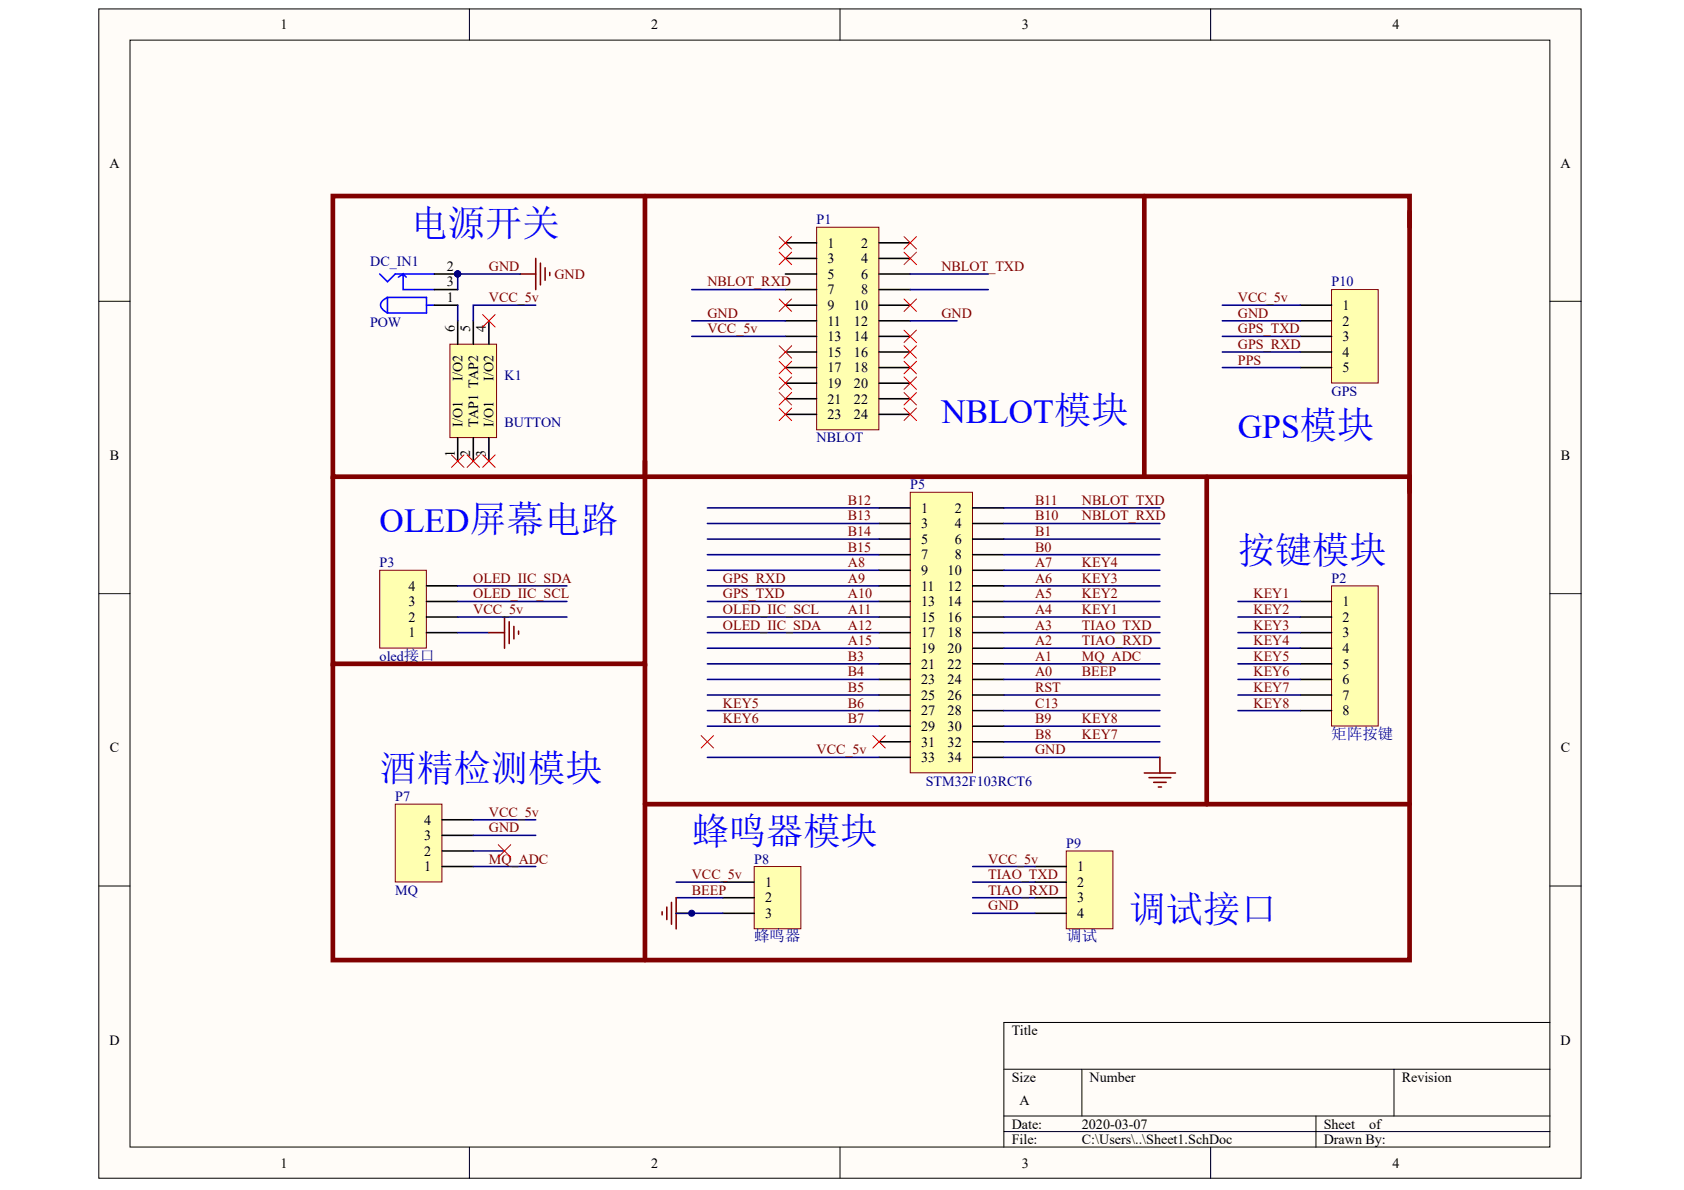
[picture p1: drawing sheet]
<svg xmlns="http://www.w3.org/2000/svg" width="297mm" height="210mm" viewBox="0 0 297 210" stroke-linecap="round" stroke-linejoin="round" font-family="sans-serif">
<g fill="#fffcf8" stroke="#000" stroke-width=".18">
<path d="M17.4 1.6h261.5v206.2h-261.5z"/>
<path d="M22.9 7.1h250.5v195.2h-250.5z"/>
</g>
<g fill="none" stroke="#000" stroke-width=".18">
<path d="M82.8 1.6v5.5M148.2 1.6v5.5M213.5 1.6v5.5M17.4 53.1h5.5M273.4 53.1h5.5M17.4 104.7h5.5M273.4 104.7h5.5M17.4 156.3h5.5M273.4 156.3h5.5M177.1 188.6h96.3M177.1 196.9h96.3M177.1 199.6h96.3"/>
<path d="M190.8 188.6v8.3M232.1 196.9v5.5M245.9 188.6v8.3M273.4 180.4h-96.3v22M82.8 202.4v5.5M148.2 202.4v5.5M213.5 202.4v5.5"/>
</g>
<path d="M160.6 86.8h10.9v49.5h-10.9z" fill="#ffffb0" stroke="#800000" stroke-width=".18"/>
<g fill="none" stroke="#000" stroke-width=".28">
<path d="M155.1 89.6h5.5M155.1 92.3h5.5M155.1 95.1h5.5M155.1 97.8h5.5M171.6 89.6h5.5M171.6 92.3h5.5M171.6 95.1h5.5M171.6 97.8h5.5M155.1 100.6h5.5M155.1 103.3h5.5M155.1 106.1h5.5M155.1 108.8h5.5"/>
<path d="M155.1 111.6h5.5M155.1 114.3h5.5M155.1 117.1h5.5M155.1 119.8h5.5M171.6 100.6h5.5M171.6 103.3h5.5M171.6 106.1h5.5M171.6 108.8h5.5M171.6 111.6h5.5M171.6 114.3h5.5M171.6 117.1h5.5M171.6 119.8h5.5"/>
<path d="M155.1 122.6h5.5M155.1 125.3h5.5M155.1 128.1h5.5M155.1 130.8h5.5M155.1 133.6h5.5M171.6 122.6h5.5M171.6 125.3h5.5M171.6 128.1h5.5M171.6 130.8h5.5M171.6 133.6h5.5"/>
</g>
<g fill="none" stroke="#000080" stroke-width=".28">
<path d="M124.8 89.6h30.3M124.8 92.3h30.3M124.8 95.1h30.3M124.8 97.8h30.3M177.1 89.6h27.5M177.1 92.3h27.5M177.1 95.1h27.5M177.1 97.8h27.5M124.8 100.6h30.3M124.8 103.3h30.3M124.8 106.1h30.3M124.8 108.8h30.3"/>
<path d="M124.8 111.6h30.3M124.8 114.3h30.3M124.8 117.1h30.3M124.8 119.8h30.3M177.1 100.6h27.5M177.1 103.3h27.5M177.1 106.1h27.5M177.1 108.8h27.5M177.1 111.6h27.5M177.1 114.3h27.5M177.1 117.1h27.5M177.1 119.8h27.5"/>
<path d="M124.8 122.6h30.3M124.8 125.3h30.3M124.8 128.1h30.3M124.8 133.6h30.3M177.1 122.6h27.5M177.1 125.3h27.5M177.1 128.1h27.5M177.1 133.6h27.5M177.1 130.8h27.5"/>
</g>
<path d="M133 152.8h8.3v11h-8.3z" fill="#ffffb0" stroke="#800000" stroke-width=".18"/>
<path d="M127.5 155.6h5.5M127.5 158.3h5.5M127.5 161.1h5.5" fill="none" stroke="#000" stroke-width=".28"/>
<path d="M119.3 155.6h8.2M119.3 158.3h8.2" fill="none" stroke="#000080" stroke-width=".28"/>
<path d="M201.8 136.3h5.5M202.7 137.2h3.8M203.5 138h2.2M204.3 138.8h.6M204.6 133.6v2.7M117.6 160v2.2M118.4 159.2v3.8M119.3 158.3v5.5M116.8 160.8v.6M119.3 161.1h2.7" fill="none" stroke="#800000" stroke-width=".28"/>
<circle cx="122" cy="161.1" r=".54" fill="#000080" stroke="#000080" stroke-width=".18"/>
<path d="M79.4 60.7h8.2v16.5h-8.2z" fill="#ffffb0" stroke="#800000" stroke-width=".18"/>
<path d="M76.6 53.8h4.1M76.6 51.1h4.1M76.6 48.3h4.1M80.7 56.6v4.1M83.5 56.6v4.1M86.2 56.6v4.1M80.7 77.2v4.1M83.5 77.2v4.1M86.2 77.2v4.1" fill="none" stroke="#000" stroke-width=".28"/>
<path d="M67 48.3l1.3 1.4 1.4-1.4h6.9M68.3 52.5h6.9v2.7h-6.9zM68.3 52.5a1.5 1.5 0 0 0-1.1 1.6l.4 .6 .7 .5M70.3 48.9l.8-.6v2.8h5.5M71.1 48.3l.6 .6M75.2 53.8h1.4" fill="none" stroke="#00f" stroke-width=".28"/>
<circle cx="80.7" cy="48.3" r=".54" fill="#000080" stroke="#000080" stroke-width=".18"/>
<path d="M91.7 48.3h2.8M94.5 45.6v5.5M95.3 46.4v3.9M96.1 47.2v2.2M97 48.1v.5" fill="none" stroke="#800000" stroke-width=".28"/>
<path d="M67 100.6h8.2v13.7h-8.2z" fill="#ffffb0" stroke="#800000" stroke-width=".18"/>
<path d="M75.2 111.6h5.5M75.2 108.8h5.5M75.2 106.1h5.5M75.2 103.3h5.5" fill="none" stroke="#000" stroke-width=".28"/>
<path d="M80.7 111.6h5.5M80.7 108.8h19.3M80.7 103.3h19.3M80.7 106.1h19.3" fill="none" stroke="#000080" stroke-width=".28"/>
<path d="M86.2 111.6h2.8M89 108.8v5.5M89.8 109.7v3.8M90.6 110.5v2.2M91.5 111.3v.6" fill="none" stroke="#800000" stroke-width=".28"/>
<path d="M123.7 129.7l2.2 2.2M125.9 129.7l-2.2 2.2" fill="none" stroke="#f00" stroke-width=".18"/>
<path d="M144 40.1h11v35.7h-11z" fill="#ffffb0" stroke="#800000" stroke-width=".18"/>
<g fill="none" stroke="#000" stroke-width=".28">
<path d="M138.5 42.8h5.5M138.5 45.6h5.5M138.5 48.3h5.5M138.5 51.1h5.5M138.5 53.8h5.5M138.5 56.6h5.5M138.5 59.3h5.5M155.1 42.8h5.5M155.1 45.6h5.5M155.1 48.3h5.5M155.1 51.1h5.5M155.1 53.8h5.5"/>
<path d="M155.1 56.6h5.5M155.1 59.3h5.5M138.5 62.1h5.5M138.5 64.8h5.5M138.5 67.6h5.5M138.5 70.3h5.5M138.5 73.1h5.5M155.1 62.1h5.5M155.1 64.8h5.5M155.1 67.6h5.5M155.1 70.3h5.5M155.1 73.1h5.5"/>
</g>
<path d="M234.9 51.1h8.2v16.5h-8.2z" fill="#ffffb0" stroke="#800000" stroke-width=".18"/>
<path d="M229.4 53.8h5.5M229.4 56.6h5.5M229.4 59.3h5.5M229.4 62.1h5.5M229.4 64.8h5.5" fill="none" stroke="#000" stroke-width=".28"/>
<path d="M80.7 53.8v2.8M94.5 53.8h-11v2.8M215.6 53.8h13.8M215.6 56.6h13.8M215.6 59.3h13.8M215.6 62.1h13.8M215.6 64.8h13.8" fill="none" stroke="#000080" stroke-width=".28"/>
<path d="M248.6 40.1v-5.5h-189.9v49.5h189.9v2.7M113.8 81.3v35.8h-55.1v-33" fill="none" stroke="#800000" stroke-width=".83"/>
<path d="M69.7 141.8h8.3v13.8h-8.3z" fill="#ffffb0" stroke="#800000" stroke-width=".18"/>
<path d="M78 152.8h5.5M78 150.1h5.5M78 147.3h5.5M78 144.6h5.5" fill="none" stroke="#000" stroke-width=".28"/>
<path d="M122 51.1h16.5M122 56.6h16.5M122 59.3h16.5M160.6 48.3h13.7M160.6 51.1h13.7M160.6 56.6h8.2M83.5 144.6h11M83.5 147.3h11M83.5 150.1h5.5M83.5 152.8h11" fill="none" stroke="#000080" stroke-width=".28"/>
<g fill="none" stroke="#f00" stroke-width=".18">
<path d="M137.4 41.7l2.2 2.2M137.4 44.5l2.2 2.2M137.4 52.7l2.2 2.2M139.6 41.7l-2.2 2.2M139.6 44.5l-2.2 2.2M139.6 52.7l-2.2 2.2M159.5 58.2l2.2 2.2M159.5 52.7l2.2 2.2M159.5 44.5l2.2 2.2M159.5 41.7l2.2 2.2M161.7 58.2l-2.2 2.2M161.7 52.7l-2.2 2.2"/>
<path d="M161.7 44.5l-2.2 2.2M161.7 41.7l-2.2 2.2M137.4 61l2.2 2.2M137.4 63.7l2.2 2.2M137.4 66.5l2.2 2.2M137.4 69.2l2.2 2.2M137.4 72l2.2 2.2M139.6 61l-2.2 2.2M139.6 63.7l-2.2 2.2M139.6 66.5l-2.2 2.2M139.6 69.2l-2.2 2.2M139.6 72l-2.2 2.2"/>
<path d="M159.5 66.5l2.2 2.2M159.5 72l2.2 2.2M159.5 69.2l2.2 2.2M159.5 63.7l2.2 2.2M159.5 61l2.2 2.2M161.7 72l-2.2 2.2M161.7 69.2l-2.2 2.2M161.7 66.5l-2.2 2.2M161.7 63.7l-2.2 2.2M161.7 61l-2.2 2.2M87.9 149l2.2 2.2M90.1 149l-2.2 2.2"/>
</g>
<path d="M248.6 37.3v132h-189.9v-52.2" fill="none" stroke="#800000" stroke-width=".83"/>
<path d="M188.1 150.1h8.2v13.7h-8.2z" fill="#ffffb0" stroke="#800000" stroke-width=".18"/>
<path d="M182.6 152.8h5.5M182.6 155.6h5.5M182.6 158.3h5.5M182.6 161.1h5.5" fill="none" stroke="#000" stroke-width=".28"/>
<path d="M171.6 152.8h11M171.6 155.6h11M171.6 158.3h11M171.6 161.1h11" fill="none" stroke="#000080" stroke-width=".28"/>
<path d="M234.9 103.3h8.2v24.8h-8.2z" fill="#ffffb0" stroke="#800000" stroke-width=".18"/>
<path d="M229.4 106.1h5.5M229.4 108.8h5.5M229.4 111.6h5.5M229.4 114.3h5.5M229.4 117.1h5.5M229.4 119.8h5.5M229.4 122.6h5.5M229.4 125.3h5.5" fill="none" stroke="#000" stroke-width=".28"/>
<path d="M91.7 48.3h-11v2.8M218.4 106.1h11M218.4 108.8h11M218.4 111.6h11M218.4 114.3h11M218.4 117.1h11M218.4 119.8h11M218.4 122.6h11M218.4 125.3h11M119.3 161.1h8.2" fill="none" stroke="#000080" stroke-width=".28"/>
<circle cx="80.7" cy="48.3" r=".54" fill="#000080" stroke="#000080" stroke-width=".18"/>
<path d="M85.1 55.5l2.2 2.2M87.3 55.5l-2.2 2.2M79.6 80.2l2.2 2.2M81.8 80.2l-2.2 2.2M82.4 80.2l2.2 2.2M84.6 80.2l-2.2 2.2M85.1 80.2l2.2 2.2M87.3 80.2l-2.2 2.2M154 129.7l2.2 2.2M156.2 129.7l-2.2 2.2" fill="none" stroke="#f00" stroke-width=".18"/>
<path d="M113.8 34.6v49.5M201.8 34.6v49.5M212.9 84.1v57.7M113.8 117.1v52.2M113.8 141.8h134.8" fill="none" stroke="#800000" stroke-width=".83"/>
<g font-size="6.6" fill="#00f">
<text x="72.5" y="41.5">电源开关</text>
<text x="218.4" y="99.3">按键模块</text>
<text x="67" y="137.8">酒精检测模块</text>
<text x="122" y="148.8">蜂鸣器模块</text>
<text x="199.1" y="162.6">调试接口</text>
</g>
<g font-size="6" fill="#00f">
<text x="166.1" y="74.6">NBLOT模块</text>
<text x="218.4" y="77.3">GPS模块</text>
<text x="67" y="93.8">OLED屏幕电路</text>
</g>
<g font-size="2.7" fill="#000080">
<text x="234.9" y="130.3">矩阵按键</text>
<text x="133" y="166.1">蜂鸣器</text>
<text x="188.1" y="166.1">调试</text>
</g>
<g font-size="2.5">
<text x="49.5" y="5.2">1</text>
<text x="114.9" y="5.2">2</text>
<text x="180.2" y="5.2">3</text>
<text x="245.6" y="5.2">4</text>
<text x="19.3" y="29.6">A</text>
<text x="275.3" y="29.6">A</text>
<text x="78.8" y="47.8">2</text>
<text x="146" y="43.7">1</text>
<text x="146" y="46.4">3</text>
<text x="151.9" y="43.7">2</text>
<text x="151.9" y="46.4">4</text>
<text x="78.8" y="53.3">1</text>
<text x="78.8" y="50.5">3</text>
<text x="146" y="49.2">5</text>
<text x="146" y="51.9">7</text>
<text x="151.9" y="49.2">6</text>
<text x="151.9" y="51.9">8</text>
<text x="80.2" y="58.5" transform="rotate(-90 80.2 58.5)">6</text>
<text x="83" y="58.5" transform="rotate(-90 83 58.5)">5</text>
<text x="85.7" y="58.5" transform="rotate(-90 85.7 58.5)">4</text>
<text x="146" y="54.7">9</text>
<text x="146" y="57.4">11</text>
<text x="150.6" y="54.7">10</text>
<text x="150.6" y="57.4">12</text>
<text x="236.8" y="54.7">1</text>
<text x="236.8" y="57.4">2</text>
<text x="146" y="60.2">13</text>
<text x="146" y="62.9">15</text>
<text x="146" y="65.7">17</text>
<text x="150.6" y="60.2">14</text>
<text x="150.6" y="62.9">16</text>
<text x="150.6" y="65.7">18</text>
<text x="236.8" y="60.2">3</text>
<text x="236.8" y="62.9">4</text>
<text x="236.8" y="65.7">5</text>
<text x="81.6" y="67.2" transform="rotate(-90 81.6 67.2)">I/O2</text>
<text x="87.1" y="67.2" transform="rotate(-90 87.1 67.2)">I/O2</text>
<text x="146" y="68.4">19</text>
<text x="146" y="71.2">21</text>
<text x="150.6" y="68.4">20</text>
<text x="150.6" y="71.2">22</text>
<text x="81.6" y="75.3" transform="rotate(-90 81.6 75.3)">I/O1</text>
<text x="84.3" y="75.3" transform="rotate(-90 84.3 75.3)">TAP1 TAP2</text>
<text x="87.1" y="75.3" transform="rotate(-90 87.1 75.3)">I/O1</text>
<text x="146" y="73.9">23</text>
<text x="150.6" y="73.9">24</text>
<text x="19.3" y="81.1">B</text>
<text x="80.2" y="80.7" transform="rotate(-90 80.2 80.7)">1</text>
<text x="83" y="80.7" transform="rotate(-90 83 80.7)">2</text>
<text x="85.7" y="80.7" transform="rotate(-90 85.7 80.7)">3</text>
<text x="275.3" y="81.1">B</text>
<text x="162.5" y="90.4">1</text>
<text x="162.5" y="93.2">3</text>
<text x="162.5" y="95.9">5</text>
<text x="168.4" y="90.4">2</text>
<text x="168.4" y="93.2">4</text>
<text x="168.4" y="95.9">6</text>
<text x="162.5" y="98.7">7</text>
<text x="162.5" y="101.4">9</text>
<text x="167.2" y="101.4">10</text>
<text x="168.4" y="98.7">8</text>
<text x="72.1" y="106.9">3</text>
<text x="72.1" y="104.2">4</text>
<text x="162.5" y="104.2">11</text>
<text x="162.5" y="106.9">13</text>
<text x="167.2" y="104.2">12</text>
<text x="167.2" y="106.9">14</text>
<text x="236.8" y="106.9">1</text>
<text x="72.1" y="112.4">1</text>
<text x="72.1" y="109.7">2</text>
<text x="162.5" y="109.7">15</text>
<text x="162.5" y="112.4">17</text>
<text x="167.2" y="109.7">16</text>
<text x="167.2" y="112.4">18</text>
<text x="236.8" y="109.7">2</text>
<text x="236.8" y="112.4">3</text>
<text x="162.5" y="115.2">19</text>
<text x="162.5" y="117.9">21</text>
<text x="167.2" y="115.2">20</text>
<text x="167.2" y="117.9">22</text>
<text x="236.8" y="115.2">4</text>
<text x="236.8" y="117.9">5</text>
<text x="162.5" y="120.7">23</text>
<text x="162.5" y="123.4">25</text>
<text x="167.2" y="120.7">24</text>
<text x="167.2" y="123.4">26</text>
<text x="236.8" y="120.7">6</text>
<text x="236.8" y="123.4">7</text>
<text x="162.5" y="126.2">27</text>
<text x="162.5" y="128.9">29</text>
<text x="162.5" y="131.7">31</text>
<text x="167.2" y="126.2">28</text>
<text x="167.2" y="128.9">30</text>
<text x="167.2" y="131.7">32</text>
<text x="236.8" y="126.2">8</text>
<text x="19.3" y="132.7">C</text>
<text x="162.5" y="134.4">33</text>
<text x="167.2" y="134.4">34</text>
<text x="275.3" y="132.7">C</text>
<text x="74.8" y="148.2">3</text>
<text x="74.8" y="145.4">4</text>
<text x="74.8" y="153.7">1</text>
<text x="74.8" y="150.9">2</text>
<text x="190" y="153.7">1</text>
<text x="135" y="156.4">1</text>
<text x="135" y="159.2">2</text>
<text x="135" y="161.9">3</text>
<text x="190" y="156.4">2</text>
<text x="190" y="159.2">3</text>
<text x="190" y="161.9">4</text>
<text x="19.3" y="184.3">D</text>
<text x="178.5" y="182.6">Title</text>
<text x="275.3" y="184.3">D</text>
<text x="178.5" y="190.8">Size</text>
<text x="192.2" y="190.8">Number</text>
<text x="247.3" y="190.8">Revision</text>
<text x="179.8" y="194.9">A</text>
<text x="178.5" y="199.1">Date:</text>
<text x="178.5" y="201.8">File:</text>
<text x="190.8" y="199.1">2020-03-07</text>
<text x="190.8" y="201.8">C:\Users\..\Sheet1.SchDoc</text>
<text x="233.5" y="199.1">Sheet</text>
<text x="233.5" y="201.8">Drawn By:</text>
<text x="241.5" y="199.1">of</text>
<text x="49.5" y="205.9">1</text>
<text x="114.9" y="205.9">2</text>
<text x="180.2" y="205.9">3</text>
<text x="245.6" y="205.9">4</text>
</g>
<g font-size="2.5" fill="#000080">
<text x="144" y="39.5">P1</text>
<text x="65.3" y="47">DC_IN1</text>
<text x="234.9" y="50.5">P10</text>
<text x="65.3" y="57.7">POW</text>
<text x="89" y="67">K1</text>
<text x="234.9" y="69.8">GPS</text>
<text x="89" y="75.3">BUTTON</text>
<text x="144" y="78">NBLOT</text>
<text x="160.6" y="86.3">P5</text>
<text x="67" y="100.1">P3</text>
<text x="234.9" y="102.8">P2</text>
<text x="67" y="116.6">oled接口</text>
<text x="69.7" y="141.3">P7</text>
<text x="163.3" y="138.6">STM32F103RCT6</text>
<text x="188.1" y="149.6">P9</text>
<text x="133" y="152.3">P8</text>
<text x="69.7" y="157.8">MQ</text>
</g>
<g font-size="2.5" fill="#800000">
<text x="86.2" y="47.8">GND</text>
<text x="166.1" y="47.8">NBLOT_TXD</text>
<text x="86.2" y="53.3">VCC_5v</text>
<text x="97.8" y="49.2">GND</text>
<text x="124.8" y="50.5">NBLOT_RXD</text>
<text x="218.4" y="53.3">VCC_5v</text>
<text x="124.8" y="56">GND</text>
<text x="124.8" y="58.8">VCC_5v</text>
<text x="166.1" y="56">GND</text>
<text x="218.4" y="56">GND</text>
<text x="218.4" y="58.8">GPS_TXD</text>
<text x="218.4" y="61.6">GPS_RXD</text>
<text x="218.4" y="64.3">PPS</text>
<text x="149.6" y="89.1">B12</text>
<text x="182.6" y="89.1">B11</text>
<text x="190.8" y="89.1">NBLOT_TXD</text>
<text x="149.6" y="91.8">B13</text>
<text x="149.6" y="94.5">B14</text>
<text x="182.6" y="91.8">B10</text>
<text x="182.6" y="94.5">B1</text>
<text x="190.8" y="91.8">NBLOT_RXD</text>
<text x="149.6" y="97.3">B15</text>
<text x="149.6" y="100.1">A8</text>
<text x="182.6" y="97.3">B0</text>
<text x="182.6" y="100.1">A7</text>
<text x="190.8" y="100.1">KEY4</text>
<text x="83.5" y="102.8">OLED_IIC_SDA</text>
<text x="83.5" y="105.5">OLED_IIC_SCL</text>
<text x="127.5" y="105.5">GPS_TXD</text>
<text x="127.5" y="102.8">GPS_RXD</text>
<text x="149.6" y="102.8">A9</text>
<text x="149.6" y="105.5">A10</text>
<text x="182.6" y="105.5">A5</text>
<text x="182.6" y="102.8">A6</text>
<text x="190.8" y="105.5">KEY2</text>
<text x="190.8" y="102.8">KEY3</text>
<text x="221.1" y="105.5">KEY1</text>
<text x="83.5" y="108.3">VCC_5v</text>
<text x="127.5" y="108.3">OLED_IIC_SCL</text>
<text x="127.5" y="111.1">OLED_IIC_SDA</text>
<text x="149.6" y="108.3">A11</text>
<text x="149.6" y="111.1">A12</text>
<text x="149.6" y="113.8">A15</text>
<text x="182.6" y="113.8">A2</text>
<text x="182.6" y="111.1">A3</text>
<text x="182.6" y="108.3">A4</text>
<text x="190.8" y="111.1">TIAO_TXD</text>
<text x="190.8" y="113.8">TIAO_RXD</text>
<text x="190.8" y="108.3">KEY1</text>
<text x="221.1" y="108.3">KEY2</text>
<text x="221.1" y="111.1">KEY3</text>
<text x="221.1" y="113.8">KEY4</text>
<text x="149.6" y="116.6">B3</text>
<text x="149.6" y="119.3">B4</text>
<text x="182.6" y="119.3">A0</text>
<text x="182.6" y="116.6">A1</text>
<text x="190.8" y="116.6">MQ_ADC</text>
<text x="190.8" y="119.3">BEEP</text>
<text x="221.1" y="116.6">KEY5</text>
<text x="221.1" y="119.3">KEY6</text>
<text x="127.5" y="124.8">KEY5</text>
<text x="149.6" y="122">B5</text>
<text x="149.6" y="124.8">B6</text>
<text x="182.6" y="124.8">C13</text>
<text x="182.6" y="122">RST</text>
<text x="221.1" y="122">KEY7</text>
<text x="221.1" y="124.8">KEY8</text>
<text x="127.5" y="127.6">KEY6</text>
<text x="149.6" y="127.6">B7</text>
<text x="182.6" y="130.3">B8</text>
<text x="182.6" y="127.6">B9</text>
<text x="190.8" y="130.3">KEY7</text>
<text x="190.8" y="127.6">KEY8</text>
<text x="144" y="133">VCC_5v</text>
<text x="182.6" y="133">GND</text>
<text x="86.2" y="144.1">VCC_5v</text>
<text x="86.2" y="146.8">GND</text>
<text x="86.2" y="152.3">MQ_ADC</text>
<text x="122" y="155.1">VCC_5v</text>
<text x="174.3" y="152.3">VCC_5v</text>
<text x="174.3" y="155.1">TIAO_TXD</text>
<text x="122" y="157.8">BEEP</text>
<text x="174.3" y="160.6">GND</text>
<text x="174.3" y="157.8">TIAO_RXD</text>
</g>
</svg>
